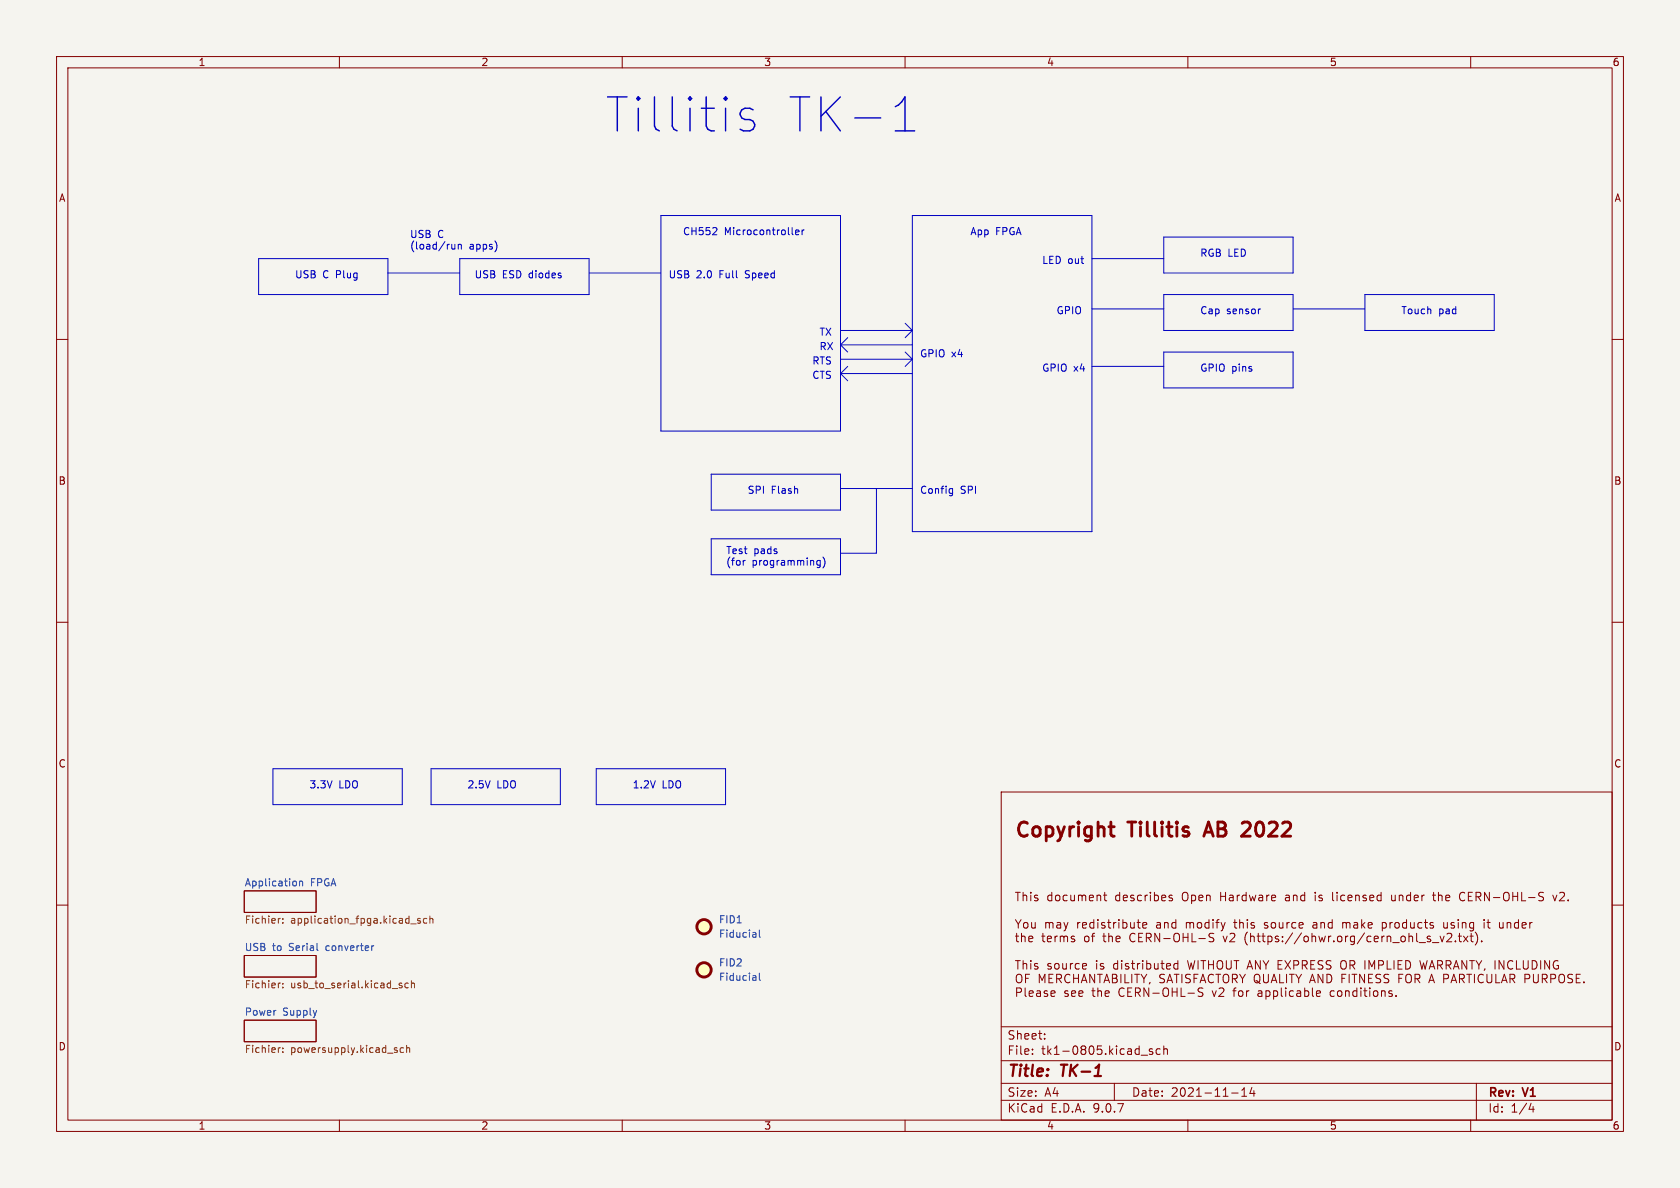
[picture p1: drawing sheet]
<svg xmlns="http://www.w3.org/2000/svg" width="297mm" height="210mm" viewBox="0 0 297 210" stroke-linecap="round" stroke-linejoin="round" font-family="sans-serif">
<path d="M0 0h297v210h-297z" fill="#f5f4ef" stroke="#f5f4ef" stroke-width=".18"/>
<g fill="none" stroke="#840000" stroke-width=".18">
<path d="M10 10h277v190h-277zM12 12h273v186h-273zM60 10v2M110 10v2M160 10v2M210 10v2M260 10v2M10 60h2M285 60h2M10 110h2M285 110h2M43.2 157.5h12.7v3.8h-12.7z"/>
<path d="M177 140h108v58h-108zM179.5 157.7h.9M179.9 157.7v1.5M180.9 157.7v1.5M180.9 158.4l.2-.2 .3 .1 .1 .9M182.2 157.7v.2M182.2 158.2v1M183.4 158.3l-.3-.1-.2 .3v.2l.5 .1v.4h-.5M185.9 158.3l-.4-.1-.3 .3v.5l.2 .2h.5M185.9 157.7v1.5M186.7 158.3l.4-.1 .3 .3v.5l-.3 .2h-.4l-.1-.2v-.5zM188.7 158.3l-.5-.1-.3 .3v.5l.2 .2h.6"/>
<path d="M189.3 158.2l.1 1h.3l.2-.1M189.9 158.2v1M190.7 158.4l.4-.2 .2 .3M190.7 158.2v1M191.3 158.5l.2-.3 .4 .1v.9M191.3 158.5v.7M192.6 158.7l.7-.1-.1-.3-.4-.1-.2 .3 .1 .7h.5M193.9 158.4l.3-.2 .3 .1 .1 .9M193.9 158.2v1M195.1 158.2h.6M195.3 157.7v1.3l.4 .2M197.9 158.3l-.4-.1-.3 .3v.5l.2 .2h.5"/>
<path d="M197.9 157.7v1.5M198.6 158.7l.7-.1-.1-.3-.4-.1-.2 .3 .1 .7h.5M200.4 158.3l-.3-.1-.2 .3v.2l.5 .1v.4h-.5M201.8 158.3l-.4-.1-.3 .3v.5l.1 .2h.6M202.4 158.2v1M202.9 158.2l-.3 .1-.2 .2M203.4 157.7v.2M203.4 158.2v1M204.1 158.3l.4-.1 .3 .3v.5l-.1 .2h-.6M204.1 157.7v1.5M205.4 158.7l.7-.1-.1-.3-.4-.1-.2 .3v.7h.6M207.2 158.3l-.3-.1-.2 .3v.2l.5 .1v.4h-.5"/>
<path d="M209.2 157.8a.5 .5 0 0 1 .6 0 .5 .5 0 0 1 .2 .4v.5a.5 .5 0 0 1-.5 .6 .5 .5 0 0 1-.5-.6v-.5zM210.7 158.3l.4-.1 .3 .3v.5l-.2 .2h-.5M210.7 158.2v1.5M211.9 158.7l.8-.1-.1-.3-.4-.1-.3 .3 .1 .7h.6M213.3 158.4l.2-.2 .4 .1v.9M213.3 158.2v1M215.8 157.7v1.5M215.8 158.5h.9M216.7 157.7v1.5M217.4 158.3h.5l.1 .9M218 158.6l-.5 .1a.29 .29 0 0 0-.2 .3 .29 .29 0 0 0 .2 .2h.5M218.7 158.2v1"/>
<path d="M219.2 158.2l-.3 .1-.2 .2M220.3 158.3l-.4-.1-.3 .3v.5l.1 .2h.6M220.3 157.7v1.5M220.9 158.2l.3 1 .2-.7 .3 .7 .3-1M222.6 158.3h.6v.9M223.2 158.6l-.5 .1a.29 .29 0 0 0-.2 .3 .29 .29 0 0 0 .2 .2h.5M223.9 158.2v1M224.4 158.2l-.3 .1-.2 .2M224.8 158.7l.7-.1-.1-.3-.4-.1-.2 .3 .1 .7h.5M227.3 158.3h.6v.9M227.9 158.6l-.5 .1a.29 .29 0 0 0-.2 .3 .29 .29 0 0 0 .2 .2h.5M228.7 158.4l.2-.2 .3 .1 .1 .9"/>
<path d="M228.7 158.2v1M230.7 158.3l-.5-.1-.3 .3v.5l.2 .2h.6M230.7 157.7v1.5M232.5 157.7v.2M232.5 158.2v1M233.7 158.3l-.3-.1-.2 .3v.2l.5 .1v.4h-.5M235.6 157.7v1.3l.2 .2M236.4 157.7v.2M236.4 158.2v1M237.7 158.3l-.4-.1-.3 .3v.5l.2 .2h.5M238.3 158.7l.7-.1-.1-.3-.4-.1-.2 .3 .1 .7h.5M239.7 158.4l.2-.2 .3 .1 .1 .9"/>
<path d="M239.7 158.2v1M241.5 158.3l-.3-.1-.3 .3 .1 .2 .5 .1v.4h-.6M242.2 158.7l.7-.1-.1-.3-.4-.1-.2 .3v.7h.6M244.2 158.3l-.5-.1-.3 .3v.5l.2 .2h.6M244.2 157.7v1.5M246 158.2l.1 1h.3l.3-.1M246.7 158.2v1M247.4 158.4l.2-.2 .3 .1 .1 .9M247.4 158.2v1M249.4 158.3l-.5-.1-.2 .3v.5l.1 .2h.6M249.4 157.7v1.5M250 158.7l.7-.1v-.3l-.5-.1-.2 .3 .1 .7h.6"/>
<path d="M251.4 158.2v1M251.8 158.2l-.3 .1-.1 .2M253.2 158.2h.6M253.4 157.7v1.3l.4 .2M254.3 158.4l.2-.2 .4 .1v.9M254.3 157.7v1.5M255.6 158.7l.7-.1-.1-.3-.4-.1-.2 .3 .1 .7h.5M258.9 157.9a.6 .6 0 0 0-.7 0 .6 .6 0 0 0-.2 .7 .56 .56 0 0 0 .3 .6 .56 .56 0 0 0 .6-.1M259.6 158.5h.5M260.3 157.7h-.7v1.5h.7M260.9 158.5h.8l.1-.3-.1-.3-.2-.2h-.6v1.5M261.3 158.5l.5 .7"/>
<path d="M263.3 157.7v1.5l-.9-1.5v1.5M264 158.7h1.2M265.9 158a.5 .5 0 0 1 .5-.3 .5 .5 0 0 1 .4 .5v.5a.5 .5 0 0 1-.5 .6 .5 .5 0 0 1-.5-.6zM267.4 158.5h.9M267.4 157.7v1.5M268.3 157.7v1.5M269 157.7v1.5h.7M270.2 158.7h1.2M272.9 157.8l-.6-.1-.2 .2v.4l.6 .3 .2 .4-.3 .2h-.6M274.5 158.2l.4 1 .3-1M275.7 157.9l.6-.2 .2 .2 .1 .3-.9 1h.9M277.2 159.1v.1"/>
<path d="M10 160h2M43.2 168.9h12.7v3.8h-12.7zM179.5 162.6l.5 .8M179.5 165.5h.6M179.5 169.8h.9M179.7 165v1.3M179.7 175.4h.7l.2-.3-.1-.3-.2-.2h-.6v1.5M179.9 172.3a.5 .5 0 0 1 .5 0 .5 .5 0 0 1 .3 .4v.5a.5 .5 0 0 1-.5 .5 .5 .5 0 0 1-.5-.5v-.5zM179.9 169.8v1.5M180 163.4v.7M180.5 162.6l-.5 .8M180.6 165.6l.2-.1 .4 .1v.9"/>
<path d="M180.6 165v1.5M180.9 169.8v1.5M180.9 170.5l.2-.2 .3 .1 .1 .9M181.1 163.1h.3l.3 .3v.4l-.3 .3-.3-.1-.2-.2v-.4zM181.2 174.6v1.3l.2 .2M181.3 172.9h.5M181.9 175.6l.8-.1-.1-.3-.4-.1-.3 .3 .1 .7h.6M182 172.2h-.7v1.5M182.2 169.8v.2M182.2 170.3v1M182.4 163.1v.9l.4 .1 .2-.2M182.6 165.8l-.2-.3-.5 .1v.7"/>
<path d="M183 163.1v1M183.3 175.2h.6v.9M183.4 170.4l-.3-.1-.2 .2v.2l.5 .2v.3h-.5M183.7 173.7v-1.5l.5 1.1 .5-1.1v1.5M183.9 175.5l-.5 .1a.29 .29 0 0 0-.2 .3 .29 .29 0 0 0 .2 .2h.5M184.2 165.5h.5M184.4 165v1.3M184.9 163.2l.4-.1 .2 .2M184.9 163.1v1M185.2 175.2l-.4-.1-.2 .3 .1 .2 .5 .1v.4h-.6M185.4 172.9h.5M185.5 163.3l.2-.2h.4l.1 1"/>
<path d="M185.5 163.3v.8M185.8 175.6l.7-.1-.1-.3-.4-.1-.2 .3 .1 .7h.5M185.8 170.4l-.4-.1-.2 .2 .1 .2 .5 .2v.3h-.6M185.9 165.8l-.2-.3-.5 .1v.7M186.2 172.2h-.8v1.5h.8M186.5 165.5v1M186.6 170.4l.3-.1 .3 .3v.4l-.3 .3-.3-.1-.2-.2v-.4zM186.8 173l.7-.1 .2-.2-.1-.3-.2-.2h-.6v1.5M186.9 163.1h.5l.1 1M186.9 165.5l-.2 .1-.2 .2M187.2 173l.5 .7M187.4 165.6l.5-.1 .2 .2"/>
<path d="M187.4 165.5v1M187.5 163.4l-.5 .1a.29 .29 0 0 0-.2 .3 .29 .29 0 0 0 .2 .3l.5-.1M187.9 170.3v.9l.4 .1 .2-.1M188.1 163.1l.3 1M188.1 165.7l.2-.2 .4 .1v.9M188.1 165.7v.8M188.4 164.1l-.1 .3-.2 .2M188.5 170.3v1M188.8 163.1l-.4 1M188.8 175.2l-.4-.1-.2 .3 .1 .2 .5 .1v.4h-.6M189.2 172.4a.6 .6 0 0 0-.8 0 .6 .6 0 0 0-.2 .7 .56 .56 0 0 0 .3 .6 .56 .56 0 0 0 .7-.1M189.2 170.3v1"/>
<path d="M189.4 175.6l.8-.1-.1-.3-.4-.1-.3 .3 .1 .7h.6M189.7 170.3l-.3 .1-.2 .2M189.8 172.9h.9M189.8 172.2v1.5M189.9 165.6l-.3-.1-.2 .3M190.5 163.1v1M190.7 172.2v1.5M190.7 175.6l.7-.1v-.3l-.5-.1-.2 .3 .1 .7h.6M190.8 170.4l-.4-.1-.3 .3v.4l.1 .2h.6M190.9 163.1h-.2l-.2 .3M191.2 173.7l.5-1.5 .5 1.5M191.3 173.3h.7"/>
<path d="M191.4 163.6l.7-.2-.1-.3h-.4l-.2 .2v.7h.6M191.4 170.8l.7-.1-.1-.3-.4-.1-.2 .2v.7h.6M191.7 165.8l.3-.3 .4 .1 .1 .2M192.9 165.5h.6M193 175.1h.6M193.2 174.6v1.3l.4 .2M193.4 163.1h-.5l-.2 .3v.4l.1 .2h.6M193.4 162.6v1.5M193.5 172.2v1.5l-.8-1.5v1.5M193.5 165l-.3 .2v1.3M193.9 169.8v.2M193.9 170.3v1"/>
<path d="M194 172.2h.9M194.1 175.3l.2-.2 .4 .1v.9M194.1 162.6v.1M194.1 163.1v1M194.1 174.6v1.5M194.4 172.2v1.5M194.9 165.5h.6M195.1 170.4l-.4-.1-.2 .2 .1 .2 .5 .2v.3h-.6M195.2 165v1.3l.3 .2M195.2 173.7l.5-1.5 .5 1.5M195.3 163.1h-.4l-.2 .2 .1 .2 .5 .1v.4h-.6M195.3 173.3h.7"/>
<path d="M195.4 175.6l.7-.1-.1-.3-.4-.1-.2 .3v.7h.6M195.8 163.1h.6M196 165.6l.2-.1 .4 .1 .1 .9M196 165v1.5M196 162.6v1.3l.4 .2M196.7 172.2h.5l.2 .2v.3l-.2 .2a.4 .4 0 0 1 .3 .4 .4 .4 0 0 1-.3 .4h-.5zM196.7 172.9h.5M196.9 163.1v1M197.3 163.1h-.3l-.1 .3M197.6 170.4l-.4-.1-.3 .3v.4l.1 .2h.6M197.6 169.8v1.5M197.8 162.6v.1"/>
<path d="M197.8 163.1v1M198 165.8l-.2-.3-.4 .1-.1 .7M198.2 172.2v1.5M198.3 169.8v.2M198.3 170.3v1M198.5 163.1h.4l.3 .3v.4l-.1 .2h-.6M198.5 162.6v1.5M198.7 174.8a.6 .6 0 0 0-.7 0 .6 .6 0 0 0-.2 .7 .56 .56 0 0 0 .3 .6 .56 .56 0 0 0 .6-.1M198.9 172.2v1.5h.7M199.4 175.4h.5M199.5 170.4l-.3-.1-.3 .2 .1 .2 .5 .2v.3h-.6M199.9 163.1v.9l.4 .1 .2-.2"/>
<path d="M200 170.3h.6M200.1 172.2v1.5M200.1 174.6h-.7v1.5h.7M200.2 169.8v1.3l.4 .2M200.5 163.1v1M200.6 172.2h.8M200.7 165.1a.6 .6 0 0 0-.8 0 .6 .6 0 0 0-.2 .7M200.7 175.4h.7l.2-.3-.1-.3-.2-.2h-.6v1.5M201 163.1h.6M201 172.2v1.5M201.1 175.4l.5 .7M201.1 170.3v1"/>
<path d="M201.2 162.6v1.3l.4 .2M201.3 165.7h.5M201.5 170.3l-.3 .1-.1 .2M201.7 172.2l.5 .8M202 163.6l.7-.2v-.3h-.5l-.2 .2 .1 .7h.6M202 165h-.7v1.5M202 169.8v.2M202 170.3v1M202.2 173v.7M202.7 172.2l-.5 .8M202.7 169.8v1.5M202.7 170.4l.5-.1 .2 .3v.4l-.1 .2h-.6"/>
<path d="M203.1 174.6v1.5l-.9-1.5v1.5M203.2 165.8l.3-.3-.1-.4-.2-.1h-.5v1.5M203.3 173.7l-.1 .2M203.8 175.6h1.1M204.1 170.3l.1 .9 .3 .1 .2-.1M204.5 163.1h.6l.1 1M204.7 170.3v1M205 165v1.5l-.8-1.5v1.5M205.2 163.4l-.5 .1a.29 .29 0 0 0-.3 .3 .29 .29 0 0 0 .3 .3l.5-.1M205.2 170.3h.6M205.4 169.8v1.3l.4 .2M205.7 165.9h1.2"/>
<path d="M205.8 174.7a.5 .5 0 0 1 .5 0 .5 .5 0 0 1 .3 .4v.5a.5 .5 0 0 1-.5 .6 .5 .5 0 0 1-.5-.6v-.5zM205.9 163.2l.2-.1h.3l.1 1M205.9 163.1v1M205.9 172.3l-.6-.1-.2 .2v.4l.6 .3 .2 .3-.3 .3h-.6M206.2 170.8l.7-.1v-.3l-.5-.1-.2 .2 .1 .7h.6M206.3 173.7l.5-1.5 .5 1.5M206.4 173.3h.8M207.2 175.4h.9M207.2 174.6v1.5M207.6 165.2a.5 .5 0 0 1 .6-.2 .5 .5 0 0 1 .3 .5v.5a.5 .5 0 0 1-.5 .5 .5 .5 0 0 1-.5-.5zM207.6 172.2h.8M207.9 163.1h-.5l-.2 .3v.4l.1 .2h.6"/>
<path d="M207.9 162.6v1.5M208 172.2v1.5M208.1 174.6v1.5M208.2 170.4l-.4-.1-.3 .3v.4l.2 .2h.5M208.2 169.8v1.5M208.8 174.6v1.5h.7M208.9 172.2v1.5M209.2 165.7h.8M209.2 165v1.5M209.7 163.2l.5-.1 .2 .2M209.7 163.1v1M209.9 169.8l.4 1.5 .3-1.1 .3 1.1 .3-1.5"/>
<path d="M210 165v1.5M210 175.6h1.2M210.4 163.3l.2-.2h.3l.1 1M210.4 163.3v.8M210.4 172.3l-.5-.1-.2 .2v.4l.6 .3 .1 .3-.2 .3h-.6M210.7 165v1.5M211.1 172.9h.5M211.8 163.1h.4l.2 .3v.4l-.2 .3-.4-.1-.1-.2v-.4zM211.8 169.8v1.5M211.8 172.2h-.7v1.5M212.2 173.7l.5-1.5 .5 1.5M212.3 169.8h.9"/>
<path d="M212.3 173.3h.7M212.7 174.7l-.6-.1-.2 .2v.4l.6 .3 .2 .4-.3 .2h-.6M212.7 169.8v1.5M213.7 169.8v1.5M213.7 170.5h.8M213.7 163.1h-.4l-.3 .3v.4l.2 .2h.5M213.7 162.6v1.5M214.3 175.1l.4 1 .3-1M214.4 162.6v.1M214.4 163.1v1M214.5 169.8v1.5M214.5 172.4a.6 .6 0 0 0-.7 0 .6 .6 0 0 0-.2 .7 .56 .56 0 0 0 .3 .6 .56 .56 0 0 0 .6-.1"/>
<path d="M214.6 165.1l-.6-.1-.3 .3 .2 .3 .4 .2M214.9 163.1h.6M214.9 172.2h.9M215.2 170a.5 .5 0 0 1 .6-.2 .5 .5 0 0 1 .4 .5v.5a.5 .5 0 0 1-.5 .5 .5 .5 0 0 1-.5-.5zM215.4 172.2v1.5M215.5 162.6l-.3 .2v1.3M215.5 174.8l.6-.2 .2 .2 .1 .3-1 1h1M215.9 163.1l.3 1M216.2 164.1l-.1 .3-.2 .2M216.2 165.5l.4 1 .3-1M216.3 172.4a.5 .5 0 0 1 .6-.2 .5 .5 0 0 1 .3 .5v.5a.5 .5 0 0 1-.5 .5 .5 .5 0 0 1-.5-.5zM216.6 163.1l-.4 1"/>
<path d="M216.8 169.8v1.2l.3 .3 .4-.1 .2-.2v-1.2M217.4 165.1l.6-.1 .2 .1 .1 .3-.9 1.1M217.9 173l.7-.1 .1-.2v-.3l-.3-.2h-.5v1.5M217.9 175.1h.6M218.1 163.1h.6M218.2 169.8h.8M218.2 173l.5 .7M218.3 162.6v1.3l.4 .2M218.5 174.6l-.3 .3v1.2M218.6 169.8v1.5M219.1 175.2l.3-.1 .3 .3v.5l-.3 .2h-.3l-.2-.2v-.5zM219.2 163.2l.2-.1h.3l.1 1"/>
<path d="M219.2 162.6v1.5M219.2 172.2l.5 .8M219.7 173v.7M220.2 172.2l-.5 .8M220.4 175.1v1M220.4 171.3l.5-1.5 .5 1.5M220.5 162.6v.1M220.5 163.1v1M220.5 164.8l-.3 .4-.1 .6M220.6 170.9h.7M220.8 175.1l-.3 .1-.1 .2M221.1 165.6l.2-.1 .4 .1v.9"/>
<path d="M221.1 165v1.5M221.7 163.1h-.3l-.2 .2v.2l.5 .1v.4h-.5M221.9 172.3a.5 .5 0 0 1 .6 0 .5 .5 0 0 1 .2 .4v.5a.5 .5 0 0 1-.5 .5 .5 .5 0 0 1-.5-.5v-.5zM222 173.4h.3l.5 .5M222.2 165.5h.6M222.4 165v1.3M222.4 175.2h.6l.1 .9M222.8 169.8v1.5l-.9-1.5v1.5M223.1 165.5h.6M223.1 175.5l-.5 .1a.29 .29 0 0 0-.2 .3 .29 .29 0 0 0 .2 .2h.5M223.3 165v1.3M223.3 169.8l.5 .8"/>
<path d="M223.4 172.2v1.2l.3 .3h.4l.1-.3v-1.2M223.8 175.2l.4-.1 .3 .3v.5l-.1 .2h-.6M223.8 175.1v1.5M223.8 170.6v.7M224.1 163.1h-.4l-.2 .2 .1 .2 .5 .1v.4h-.6M224.2 165.6l.4-.1 .3 .3M224.2 165.5v1.5M224.3 169.8l-.5 .8M224.7 173.7l.5-1.5 .5 1.5M224.9 163.1h.3l.3 .3v.4l-.3 .3-.3-.1-.2-.2v-.4zM224.9 173.3h.7M225.2 175.2l.4-.1 .3 .3v.5l-.2 .2h-.5"/>
<path d="M225.2 175.1v1.5M225.7 166l.3 .1 .1 .2-.2 .2h-.3M225.9 170.5h.5M226 165.6l-.3-.1-.3 .3M226.2 163.1v.9l.4 .1 .2-.2M226.2 172.2v1.5h.7M226.5 174.6v1.3l.2 .2M226.7 169.8h-.8v1.5h.8M226.7 166.3v.2M226.7 165.6v.1M226.8 163.1v1M227.2 169.8l1 1.5"/>
<path d="M227.3 174.6v.2M227.3 175.1v1M227.4 172.2v1.5M227.5 163.1v1M227.9 163.1h-.2l-.2 .3M227.9 172.2h.9M228.2 169.8l-1 1.5M228.4 172.2v1.5M228.5 164.9l-1.3 1.9M228.7 175.2l-.5-.1-.3 .3v.5l.2 .2h.6M228.7 170.6l.7-.1 .2-.2-.1-.3-.2-.2h-.6v1.5M229.1 163.1h-.4l-.3 .3v.4l.1 .2h.6"/>
<path d="M229.1 172.2l.5 .8M229.3 175.2h.6v.9M229.6 173v.7M229.7 163.6l.7-.2-.1-.3h-.4l-.2 .2v.7h.6M229.9 175.5l-.5 .1a.29 .29 0 0 0-.2 .3 .29 .29 0 0 0 .2 .2h.5M230.1 164.9l-1.3 1.9M230.1 172.2l-.5 .8M230.2 170.6l.7-.1 .2-.2-.1-.3-.2-.2h-.6v1.5M230.5 165.8l.3-.3 .4 .1 .1 .2M230.6 170.6l.5 .7M230.7 174.6v1.5M230.7 175.2l.4-.1 .3 .3v.5l-.2 .2h-.5"/>
<path d="M231.5 173.7l.5-1.5 .5 1.5M231.7 173.3h.7M231.7 170.5h.5M231.9 165.6l.3-.1 .3 .1 .1 .9M231.9 165v1.5M232 174.6v1.3l.2 .2M232.2 163.1h.5l.1 1M232.4 169.8h-.7v1.5h.7M232.7 175.6l.7-.1v-.3l-.5-.1-.2 .3 .1 .7h.6M232.8 163.4l-.5 .1a.29 .29 0 0 0-.2 .3 .29 .29 0 0 0 .2 .3l.5-.1M233.2 165.5l.2 1M233.5 163.2l.2-.1h.4l.1 1"/>
<path d="M233.5 163.1v1M233.9 169.9l-.6-.1-.2 .2v.4l.6 .3 .2 .3-.3 .3-.6-.1M233.9 172.2v1.5l-.9-1.5v1.5M234.3 165.5l-.3 1M234.6 172.2a.76 .76 0 0 1 .9 .8 .76 .76 0 0 1-.9 .7zM234.9 165.5v1M235.3 165.5l-.3 .1-.1 .2M235.3 169.9l-.6-.1-.2 .2v.4l.7 .3 .1 .3-.3 .3-.6-.1M235.5 163.1h-.4l-.3 .3v.4l.1 .2h.6M235.5 162.6v1.5M235.9 175.2l-.5-.1-.2 .3v.5l.1 .2h.6M236.4 165.8l.3-.3 .4 .1 .1 .2"/>
<path d="M236.5 175.3l.2-.2 .5 .2v.6l-.1 .2h-.4l-.2-.1zM237.2 169.9a.5 .5 0 0 1 .6 0 .5 .5 0 0 1 .2 .4v.5a.5 .5 0 0 1-.5 .5 .5 .5 0 0 1-.5-.5v-.5zM237.2 172.9h.5M237.4 163.2l.4-.1 .2 .2M237.4 163.1v1M237.9 165.5v1M237.9 175.3l.2-.2 .3 .1 .1 .9M237.9 175.1v1M237.9 172.2h-.7v1.5M238 163.3l.2-.2h.4l.1 1M238 163.3v.8M238.3 165.5l-.3 .1-.1 .2"/>
<path d="M238.5 172.2v1.5M238.7 170.6l.7-.1 .1-.2-.1-.3-.2-.2h-.5v1.5M239 170.6l.5 .7M239 172.2h.9M239.4 163.1h.5l.1 1M239.4 165.6l-.4-.1-.3 .3M239.4 165.5v1.2M239.4 172.2v1.5M239.9 175.2l-.5-.1-.2 .3v.5l.1 .2h.6M239.9 174.6v1.5M240 163.4l-.5 .1a.29 .29 0 0 0-.2 .3 .29 .29 0 0 0 .2 .3l.5-.1M240.6 174.6v.2"/>
<path d="M240.6 175.1v1M240.7 162.6v1.5M240.9 163.5l.4 .6M241.1 175.1h.6M241.2 164.9l-1.3 1.9M241.2 172.2v1.5l-.8-1.5v1.5M241.3 163.1l-.6 .5M241.3 174.6v1.3l.4 .2M241.3 169.8v1.5M241.9 163.6l.7-.2-.1-.3h-.4l-.2 .2v.7h.6M241.9 172.9h.5M242 171.3v-1.5l.5 1.1 .5-1.1v1.5"/>
<path d="M242.2 174.6v.2M242.2 175.1v1M242.4 165.6l-.5-.1-.2 .3M242.7 172.2h-.8v1.5h.8M242.9 175.2l.4-.1 .3 .3v.5l-.3 .2h-.4l-.1-.2v-.5zM243.7 165.8l-.3-.3-.4 .1-.1 .7M243.7 170.6l.7-.1 .2-.2-.1-.3-.2-.2h-.6v1.5M244.1 172.3l-.6-.1-.2 .2v.4l.6 .3 .2 .3-.3 .3h-.6M244.2 175.3l.2-.2 .4 .1 .1 .9M244.2 175.1v1M244.3 165.5v1M244.4 163.1h.4l.3 .3v.4l-.2 .2h-.5"/>
<path d="M244.4 163.1v1.5M244.7 165.5l-.3 .1-.1 .2M245.2 165.6l.2-.1 .4 .1 .1 .9M245.2 165.5v1M245.2 169.8v1.5h.7M245.5 172.3l-.6-.1-.2 .2v.4l.7 .3 .1 .3-.3 .3h-.5M245.7 163.1v1M246.1 175.2l-.4-.1-.2 .3 .1 .2 .5 .1v.4h-.6M246.2 163.1h-.3l-.2 .3M246.4 169.8v1.5M246.7 163.1h.4l.3 .3v.4l-.3 .3-.4-.1-.1-.2v-.4zM246.8 176v.1"/>
<path d="M247.2 170.5h.5M247.3 172.9h.5M247.7 165.8l.2-.3 .4 .1 .1 .2M247.9 169.8h-.7v1.5h.7M248 172.2h-.7v1.5M248.5 169.8a.76 .76 0 0 1 .9 .8 .76 .76 0 0 1-.9 .7zM248.6 172.4a.5 .5 0 0 1 .6-.2 .5 .5 0 0 1 .3 .5v.5a.5 .5 0 0 1-.5 .5 .5 .5 0 0 1-.5-.5zM248.7 163.1h-.5l-.3 .3v.4l.2 .2h.6M248.7 162.6v1.5M249.1 165.6l.2-.1 .4 .1v.9M249.1 165v1.5M249.4 163.1v.9l.4 .1 .2-.2"/>
<path d="M250 163.1v1M250.2 173l.7-.1 .1-.2-.1-.3-.2-.2h-.5v1.5M250.4 165v1.3M250.5 173l.5 .7M251 169.8l.4 1.5 .3-1.1 .2 1.1 .4-1.5M251.4 163.1h-.5l-.2 .3v.4l.1 .2h.6M251.8 163.1h.6M252 162.6v1.3l.4 .2M252.6 173.7l.5-1.5 .5 1.5M252.7 171.3l.5-1.5 .5 1.5M252.7 173.3h.7M252.8 170.9h.7"/>
<path d="M252.9 165.6l-.4-.1-.2 .3M252.9 166.1v.3M253.2 166.6h1.2M253.4 163.1h-.4l-.2 .2 .1 .2 .5 .1v.4h-.6M254.2 170.6l.7-.1 .1-.2-.1-.3-.2-.2h-.5v1.5M254.5 170.6l.5 .7M254.6 165.5l.3 1 .4-1M255.2 163.1l.1 .9 .4 .1 .2-.2M255.2 173l.7-.1 .2-.2-.1-.3-.2-.2h-.6v1.5M255.7 170.6l.7-.1 .1-.2-.1-.3-.2-.2h-.5v1.5M255.8 165.1l.6-.1 .2 .1 .1 .3-1 1.1M255.9 163.1v1"/>
<path d="M256 170.6l.5 .7M256.5 173.7l.5-1.5 .5 1.5M256.7 173.3h.7M256.9 171.3l.5-1.5 .5 1.5M257.1 163.1h-.4l-.2 .2 .1 .2 .5 .1v.4h-.6M257.1 170.9h.7M257.8 162.6v.1M257.8 163.1v1M257.8 165.5h.6M258 165v1.3l.4 .2M258 173l.7-.1 .2-.2-.1-.3-.2-.2h-.6v1.5M258.4 173l.5 .7"/>
<path d="M258.5 163.2l.2-.1h.4l.1 1M258.5 163.1v1M258.7 165.5l.8 1M259.3 169.8v1.5l-.9-1.5v1.5M259.3 172.2h.9M259.5 165.5l-.8 1M259.7 172.2v1.5M259.8 169.8h.9M259.9 165.5h.5M260.1 165v1.3M260.2 169.8v1.5M260.5 163.1h-.4l-.3 .3v.4l.1 .2h.6"/>
<path d="M260.5 163.1v1.2l-.3 .3-.3-.1M260.7 172.2v1.5M260.8 164.8l.3 .4 .1 .6M260.9 169.8l.5 .8M261.4 170.6v.7M261.9 169.8l-.5 .8M262.2 172.4a.6 .6 0 0 0-.7 0 .6 .6 0 0 0-.2 .7 .56 .56 0 0 0 .3 .6 .56 .56 0 0 0 .6-.1M262.4 162.6v.1M262.4 163.1v1M262.5 171.2l-.1 .3M262.9 163.1h.5M262.9 172.2v1.2l.3 .3h.4l.1-.3v-1.2"/>
<path d="M263.1 162.6v1.3l.3 .2M264.3 169.8v1.5M264.4 172.2v1.5h.8M265.1 163.1l.1 .9 .3 .1 .2-.2M265.4 173.7l.5-1.5 .5 1.5M265.6 173.3h.7M265.7 163.1v1M265.9 169.8v1.5l-.9-1.5v1.5M266.4 163.2l.3-.1h.3l.1 1M266.4 163.1v1M266.9 173l.8-.1 .1-.2-.1-.3-.2-.2h-.6v1.5M267.3 173l.5 .7"/>
<path d="M267.4 170a.6 .6 0 0 0-.7-.1 .6 .6 0 0 0-.2 .8 .56 .56 0 0 0 .3 .5 .56 .56 0 0 0 .6 0M268.1 169.8v1.5h.7M268.4 163.1h-.4l-.3 .3v.4l.2 .2h.5M268.4 162.6v1.5M269.1 163.6l.7-.2-.1-.3h-.4l-.2 .2 .1 .7h.5M269.3 169.8v1.2l.3 .3 .4-.1 .2-.2v-1.2M269.6 173l.7-.1 .1-.2v-.3l-.2-.2h-.6v1.5M270.4 163.1v1M270.9 163.1h-.3l-.2 .3M270.9 169.8a.76 .76 0 0 1 .8 .8 .76 .76 0 0 1-.8 .7zM271.1 172.2v1.2l.3 .3h.4l.1-.3v-1.2M272.4 169.8v1.5"/>
<path d="M272.7 173l.7-.1 .1-.2-.1-.3-.2-.2h-.5v1.5M273 173l.5 .7M273.9 169.8v1.5l-.8-1.5v1.5M274.2 173l.7-.1 .1-.2-.1-.3-.2-.2h-.5v1.5M275.4 169.9a.74 .74 0 0 0-.9 .5 .74 .74 0 0 0 .6 .9l.4-.1v-.5h-.3M275.7 172.4a.5 .5 0 0 1 .5-.2 .5 .5 0 0 1 .4 .5v.5a.5 .5 0 0 1-.5 .5 .5 .5 0 0 1-.5-.5zM278 172.3l-.6-.1-.2 .2v.4l.7 .3 .1 .3-.3 .3h-.5M278.7 172.9h.5M279.4 172.2h-.7v1.5h.7M280 173.6v.1M285 160h2M43.2 180.3h12.7v3.9h-12.7z"/>
<path d="M60 198v2M110 198v2M160 198v2M177 194.5h108M177 191.5h108M177 187.5h108M177 181.5h108M182.5 186.3v.1M182.5 185.5v.1M184.7 183.6v.1M184.7 182.8v.1M197 191.5v3"/>
<path d="M201.7 186.5h1.2M203.7 185.5l-.3-.1-.2 .2v.2l.5 .2v.3h-.5M205.1 185.5l-.4-.1-.3 .3v.4l.1 .2h.6M205.7 185.5l.3-.1 .3 .1 .1 .9M205.7 184.9v1.5M210 198v2M217.7 193.2h1.2M219.5 193.8h.9M219.5 192.7l.5-.4v1.5M221.3 192.2l-.3 1.1h.9M221.7 192.8v1M260 198v2"/>
<path d="M261 191.5v6.5M270.7 195l-.4 1.1h.9M271 195.6v1"/>
</g>
<path d="M196 146.1h1M196.7 147.8h.3M213.1 147.1h1.1M213.6 145.3l-.8 2.5M220 145.3l.8 .1M220.9 146.4l-1.4 1.4h1.5" fill="none" stroke="#840000" stroke-width=".5"/>
<g fill="none" stroke="#725600" stroke-width=".18">
<path d="M49.6 162.4h-.3M49.6 173.8h-.3M50 162.4v.1M50 163.1v.1M50 173.8v.2M50 174.5v.1M70.7 173.8h.3M70.7 174.2l.3 .1 .1 .1-.2 .2h-.2M72.2 173.8h-.4l-.2 .2 .1 .6h.5M72.6 163.3h1M72.7 173.9l.2-.1h.3l.1 .8M72.7 173.4v1.2"/>
<path d="M74.3 162.4h-.3l-.2 .1 .1 .2 .4 .1v.3h-.5M75.5 162.4h-.4l-.3 .2 .2 .5h.5M76 162.5l.2-.1h.3v.8M76 161.9v1.3M49.6 185.2l-.3 .1M50 185.9v.2M50 185.3v.1M70.1 185.6l.2 .2-.2 .3M70.1 185.2l.1 .1M71.3 185.3l-.3-.1-.3 .3 .2 .5h.4M71.9 185.3l.2-.1 .3 .1v.8M71.9 184.8v1.3"/>
</g>
<path d="M52.3 155.8l.1 .2-.1 .5M53 155.9l.1-.1h.3l.1 .8M53 155.8v.8M66.1 167.2h-.3M133.6 164.9v.8M133.6 172.5v.8M133.6 173.2l-.1 .1M133.6 172.8h-.1M133.6 165.6l-.1 .1M133.6 165.1l-.1 .1M134.2 172v1.1l.2 .2M134.2 164.4v1.1l.2 .2" fill="none" stroke="#006464" stroke-width=".18"/>
<g fill="#ffffc2" stroke="#ffffc2" stroke-width=".18">
<circle cx="124.5" cy="171.4" r="1.27"/>
<circle cx="124.5" cy="163.8" r="1.27"/>
</g>
<g fill="none" stroke="#840000" stroke-width=".51">
<circle cx="124.5" cy="163.8" r="1.27"/>
<circle cx="124.5" cy="171.4" r="1.27"/>
</g>
<g fill="none" stroke="#0000c2" stroke-width=".18">
<path d="M116.8 38.1h31.8v38.1h-31.8zM161.3 38.1h31.7v55.9h-31.7zM45.7 45.7h22.9v6.4h-22.9zM68.6 48.3h12.7M79.9 43.9l.1 .1 .4-.1M80.4 43.2v.8M81 43.3l.2-.1 .3 .1 .1 .7M81 43.2v.8M81.3 45.7h22.8v6.4h-22.8zM104.1 48.3h12.7M126 41.5h.7M126.7 40.3v.5"/>
<path d="M140.6 41.1l.7-.1-.1-.3-.4-.1-.2 .2 .1 .6h.5M141.8 40.6v.9M142.2 40.6l-.4 .3M148.6 58.4h12.7M149.9 59.7l-1.3 1.3M160 57.2l1.3 1.2M161.3 58.4l-1.3 1.3M193 45.7h12.7M193 54.6h12.7M205.7 41.9h22.9v6.4h-22.9zM205.7 52.1h22.9v6.3h-22.9zM222.7 54.6h.1"/>
<path d="M228.6 54.6h12.7M241.3 52.1h22.9v6.3h-22.9zM148.6 66l1.3 1.3M148.6 66h12.7M148.6 61l1.3 1.2M148.6 63.5h12.7M148.6 61h12.7M149.9 64.8l-1.3 1.2M160 62.2l1.3 1.3M161.3 63.5l-1.3 1.3M193 64.8h12.7M205.7 62.2h22.9v6.4h-22.9z"/>
<path d="M125.7 83.8h22.9v6.4h-22.9zM125.7 95.3h22.9v6.3h-22.9zM131.8 99.1h-.3M144.4 99.7l.2 .2h.4M145 99.1h-.4l-.2 .2M145 99.1v1l-.2 .2h-.3M145.5 98.5a1.46 1.46 0 0 1 0 1.9M148.6 86.4h12.7M154.9 86.4v11.4h-6.3M168 86.4h.4M168.4 86.4v1l-.2 .2M168.4 87.2h-.4"/>
<path d="M48.3 135.9h22.8v6.3h-22.8zM76.2 135.9h22.9v6.3h-22.9zM105.4 135.9h22.9v6.3h-22.9z"/>
</g>
<path d="M158.3 18.8l.5-.2 .6-.6 .6-.9v6M158.3 23.1h3.4" fill="none" stroke="#0000c2" stroke-width=".25"/>
<g font-size="8.4" fill="#0000c2">
<text x="106.7" y="23.9">Tillitis</text>
<text x="138.5" y="23.9">TK-1</text>
</g>
<g font-size="3.5" fill="#840000">
<text x="179.3" y="148.7">Copyright</text>
<text x="199.8" y="148.7">Tillitis</text>
<text x="214.2" y="148.7">AB</text>
<text x="221.8" y="148.7">2022</text>
</g>
<g font-size="2.8" fill="#840000">
<text x="178" y="190.9">Title:</text>
<text x="187.7" y="190.9">TK-1</text>
</g>
<g font-size="2.1" fill="#840000">
<text x="179.3" y="168">This</text>
<text x="185" y="168">document</text>
<text x="197.2" y="168">describes</text>
<text x="209.1" y="168">Open</text>
<text x="216" y="168">Hardware</text>
<text x="227.6" y="168">and</text>
<text x="233" y="168">is</text>
<text x="236.2" y="168">licensed</text>
<text x="246.8" y="168">under</text>
<text x="254.4" y="168">the</text>
<text x="259.2" y="168">CERN-OHL-S</text>
<text x="178" y="184">Sheet:</text>
<text x="178" y="186.7">File:</text>
<text x="184.1" y="186.7">tk1-0805.kicad_sch</text>
<text x="178" y="196.9">KiCad</text>
<text x="178" y="194.1">Size:</text>
<text x="184.7" y="194.1">A4</text>
<text x="185.7" y="196.9">E.D.A.</text>
<text x="193.3" y="196.9">9.0.7</text>
<text x="200" y="194.1">Date:</text>
<text x="207" y="194.1">2021-11-14</text>
<text x="263" y="194.3">Rev:</text>
<text x="263" y="196.9">Id:</text>
<text x="267.1" y="196.9">1/4</text>
<text x="269.4" y="194.3">V1</text>
</g>
<g font-size="1.8" fill="#840000">
<text x="35" y="11.9">1</text>
<text x="85" y="11.9">2</text>
<text x="135" y="11.9">3</text>
<text x="185" y="11.9">4</text>
<text x="235" y="11.9">5</text>
<text x="285" y="11.9">6</text>
<text x="10.3" y="35.9">A</text>
<text x="285.3" y="35.9">A</text>
<text x="10.3" y="85.9">B</text>
<text x="285.3" y="85.9">B</text>
<text x="10.3" y="135.9">C</text>
<text x="285.3" y="135.9">C</text>
<text x="10.3" y="185.9">D</text>
<text x="285.3" y="185.9">D</text>
<text x="35" y="199.9">1</text>
<text x="85" y="199.9">2</text>
<text x="135" y="199.9">3</text>
<text x="185" y="199.9">4</text>
<text x="235" y="199.9">5</text>
<text x="285" y="199.9">6</text>
</g>
<g font-size="1.8" fill="#0000c2">
<text x="120.6" y="41.7">CH552</text>
<text x="128" y="41.7">Microcontroller</text>
<text x="171.4" y="41.7">App</text>
<text x="176" y="41.7">FPGA</text>
<text x="72.4" y="42.2">USB</text>
<text x="72.4" y="44.2">(load/run</text>
<text x="77.4" y="42.2">C</text>
<text x="82.9" y="44.2">apps)</text>
<text x="184.1" y="46.7">LED out</text>
<text x="212.1" y="45.5">RGB LED</text>
<text x="52.1" y="49.3">USB</text>
<text x="57.1" y="49.3">C Plug</text>
<text x="83.8" y="49.3">USB</text>
<text x="88.8" y="49.3">ESD diodes</text>
<text x="118.1" y="49.3">USB</text>
<text x="123.1" y="49.3">2.0</text>
<text x="127.3" y="49.3">Full</text>
<text x="132" y="49.3">Speed</text>
<text x="144.8" y="59.4">TX</text>
<text x="186.7" y="55.6">GPIO</text>
<text x="212.1" y="55.6">Cap</text>
<text x="216.8" y="55.6">sensor</text>
<text x="247.6" y="55.6">Touch</text>
<text x="254.3" y="55.6">pad</text>
<text x="143.5" y="64.5">RTS</text>
<text x="144.8" y="62">RX</text>
<text x="162.6" y="63.3">GPIO x4</text>
<text x="184.1" y="65.8">GPIO x4</text>
<text x="212.1" y="65.8">GPIO pins</text>
<text x="143.5" y="67.1">CTS</text>
<text x="132.1" y="87.4">SPI</text>
<text x="136.3" y="87.4">Flash</text>
<text x="162.6" y="87.4">Config</text>
<text x="169.8" y="87.4">SPI</text>
<text x="128.3" y="98">Test</text>
<text x="128.3" y="100.1">(for</text>
<text x="132.9" y="100.1">programming)</text>
<text x="133.3" y="98">pads</text>
<text x="54.6" y="139.5">3.3V</text>
<text x="59.9" y="139.5">LDO</text>
<text x="82.5" y="139.5">2.5V</text>
<text x="87.8" y="139.5">LDO</text>
<text x="111.8" y="139.5">1.2V</text>
<text x="117" y="139.5">LDO</text>
</g>
<g font-size="1.8" fill="#006464">
<text x="43.2" y="156.8">Application</text>
<text x="54.9" y="156.8">FPGA</text>
<text x="127" y="163.4">FID1</text>
<text x="127" y="166">Fiducial</text>
<text x="43.2" y="168.2">USB</text>
<text x="48.2" y="168.2">to</text>
<text x="51.2" y="168.2">Serial</text>
<text x="57.9" y="168.2">converter</text>
<text x="127" y="171">FID2</text>
<text x="127" y="173.6">Fiducial</text>
<text x="43.2" y="179.6">Power</text>
<text x="50" y="179.6">Supply</text>
</g>
<g font-size="1.8" fill="#725600">
<text x="43.2" y="163.6">Fichier:</text>
<text x="51.4" y="163.6">application_fpga.kicad_sch</text>
<text x="43.2" y="175">Fichier:</text>
<text x="51.4" y="175">usb_to_serial.kicad_sch</text>
<text x="43.2" y="186.5">Fichier:</text>
<text x="51.4" y="186.5">powersupply.kicad_sch</text>
</g>
</svg>
